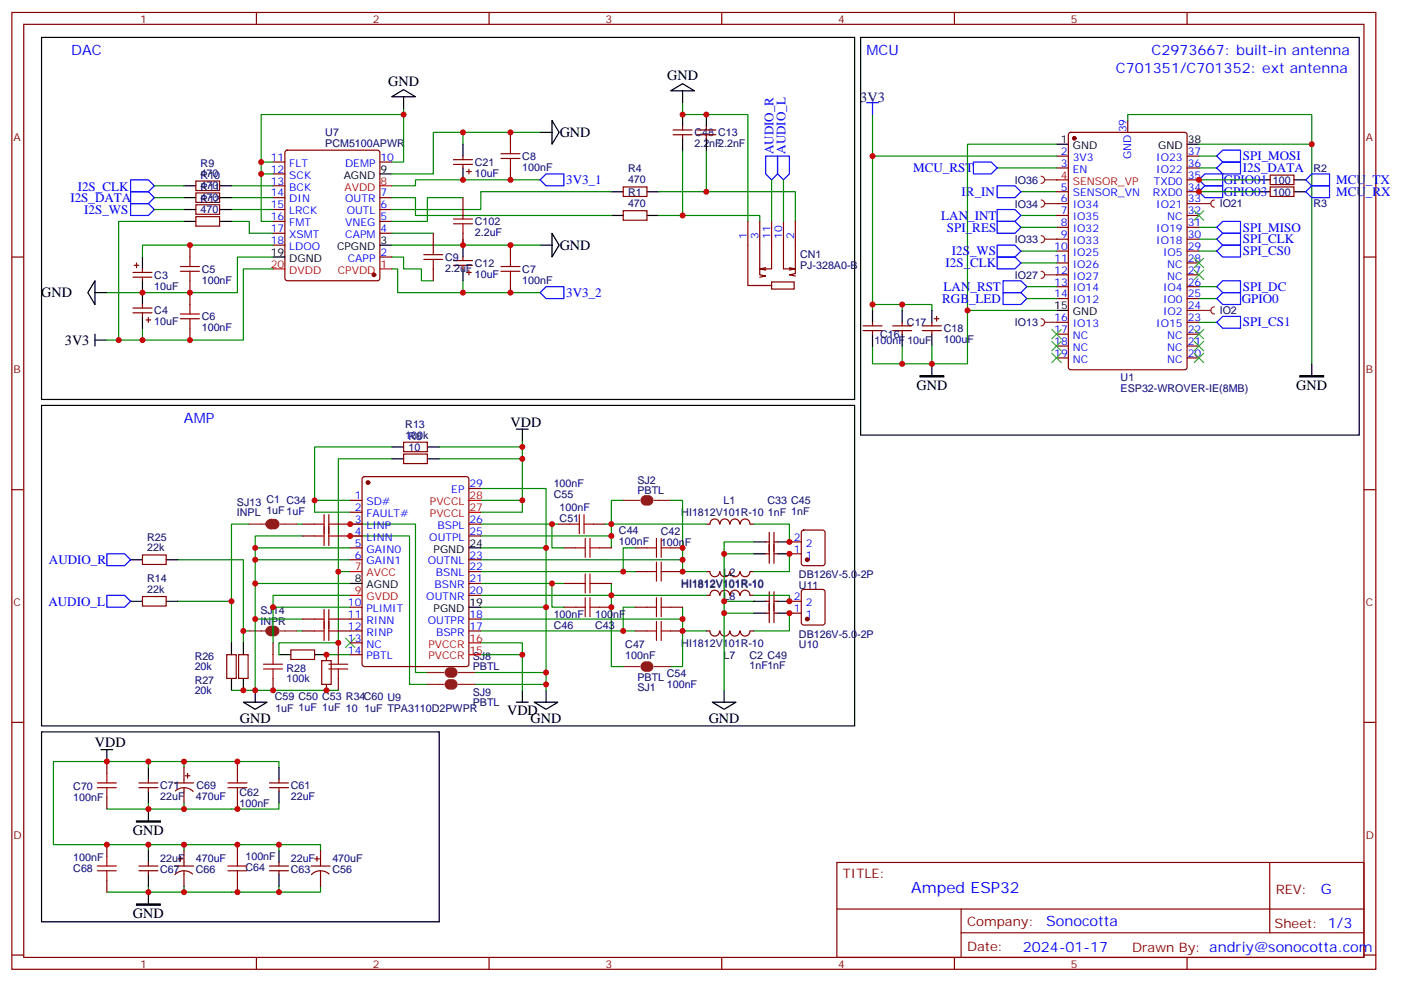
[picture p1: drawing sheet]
<svg xmlns="http://www.w3.org/2000/svg" width="416mm" height="292mm" viewBox="0 0 416 292" stroke-linecap="round" stroke-linejoin="round" font-family="sans-serif">
<g fill="none" stroke="#870000" stroke-width=".35">
<path d="M3.5 3.7h405.4v284.3h-405.4zM7.1 7.2h398.2v277.3h-398.2zM76.2 3.7v3.5M145.3 3.7v3.5M214.5 3.7v3.5M283.6 3.7v3.5M352.8 3.7v3.5M317.7 39.5l.5-.2h33.9l.6 .5 .1 69.4-.5 .6-34.1 .1-.6-.5-.1-69.4zM335.1 35.8v3.5M314 46.4h3.5M314 49.9h3.5M314 57h3.5"/>
<path d="M352.8 46.4h3.5M352.8 49.9h3.5M352.8 53.4h3.5M352.8 57h3.5M377.5 55.6h7v2.8h-7zM377.5 52h7v2.9h-7zM3.5 76.4h3.6M314 60.5h3.5M314 64h3.5M314 67.6h3.5M314 71.1h3.5M314 74.6h3.5"/>
<path d="M314 78.1h3.5M352.8 60.5h3.5M352.8 64h3.5M352.8 67.6h3.5M352.8 71.1h3.5M352.8 74.6h3.5M352.8 78.1h3.5M405.3 76.4h3.6M256.5 96.8h5.6M256.5 98.2h5.6M259.3 95.8v1M259.3 98.2v1.1"/>
<path d="M265.3 96.8h5.6M265.3 98.2h5.6M268.1 95.8v1M268.1 98.2v1.1M274.1 96.8h5.7M274.1 98.2h5.7M276.9 95.8v1M276.9 98.2v1.1M277.6 94.7h1.4M278.3 94v1.4M314 81.7h3.5M314 85.2h3.5"/>
<path d="M314 88.7h3.5M314 95.8h3.5M314 99.3h3.5M352.8 81.7h3.5M352.8 85.2h3.5M352.8 88.7h3.5M352.8 92.3h3.5M352.8 95.8h3.5M352.8 99.3h3.5M314 102.8h3.5M314 106.4h3.5M352.8 102.8h3.5"/>
<path d="M352.8 106.4h3.5M3.5 145.5h3.6M405.3 145.5h3.6M3.5 214.7h3.6M405.3 214.7h3.6M248.7 256.3h156.6v28.2h-156.6zM377.3 256.3v20.9M248.7 270.1h156.5M285.6 277.2h119.6M285.6 270.1v14.2M3.5 283.8h3.6M76.2 284.5v3.5"/>
<path d="M145.3 284.5v3.5M214.5 284.5v3.5M283.6 284.5v3.5M352.8 284.5v3.5M405.3 283.8h3.6"/>
</g>
<g fill="none" stroke="#008700" stroke-width=".35">
<path d="M259.3 34v12.4h54.7M335.1 35.8v-1.8h54.7v74.1M259.3 46.4v45.9M296.3 49.9h17.7M303.4 57h10.6M314 42.9h-26.5v49.4M356.3 57h17.6M356.3 49.9h5.3M356.3 42.9h33.5M356.3 53.4h17.6M356.3 46.4h5.3M303.4 78.1h10.6"/>
<path d="M303.4 64h10.6M303.4 74.6h10.6M356.3 67.6h5.3M356.3 74.6h5.3M356.3 71.1h5.3M259.3 90.5h8.8v1.8M268.1 90.5h8.8v1.8M305.2 88.7h8.8M305.2 85.2h8.8M314 92.3h-26.5v15.8h-10.6v-5.3M356.3 88.7h5.3M259.3 102.8v5.3h8.8"/>
<path d="M268.1 102.8v5.3h8.8"/>
</g>
<g fill="none" stroke="#00f" stroke-width=".35">
<path d="M257.5 30.5h3.6M259.3 30.5v3.5M289.3 48.2h5.3l1.7 1.7-1.7 1.8h-5.3zM296.3 55.2h5.3l1.8 1.8-1.8 1.7h-5.3zM356.3 53.4l1.8-1.7h5.3v3.5h-5.3zM358.1 55.2h5.3v3.5h-5.3l-1.8-1.7zM361.6 49.9l1.8-1.7h5.3v3.5h-5.3zM361.6 46.4l1.8-1.8h5.3v3.6h-5.3zM388.1 53.4l1.7-1.7h5.3v3.5h-5.3zM389.8 55.2h5.3v3.5h-5.3l-1.7-1.7zM296.3 62.3h5.3l1.8 1.7-1.8 1.8h-5.3zM296.3 72.8h5.3l1.8 1.8-1.8 1.8h-5.3z"/>
<path d="M296.3 76.4h5.3l1.8 1.7-1.8 1.8h-5.3zM361.6 67.6l1.8-1.8h5.3v3.5h-5.3zM361.6 71.1l1.8-1.8h5.3v3.5h-5.3zM361.6 74.6l1.8-1.8h5.3v3.6h-5.3zM298.1 83.4h5.3l1.8 1.8-1.8 1.8h-5.3zM298.1 87h5.3l1.8 1.7-1.8 1.8h-5.3zM361.6 88.7l1.8-1.7h5.3v3.5h-5.3z"/>
</g>
<g fill="none" stroke="#000" stroke-width=".35">
<path d="M255.8 11.1h148.1v118.2h-148.1zM314 42.9h3.5M352.8 42.9h3.5M373.9 57h3.6M373.9 53.4h3.6M384.5 57h3.6M384.5 53.4h3.6M259.3 92.3v3.5M259.3 99.3v3.5M268.1 92.3v3.5M268.1 99.3v3.5M276.9 92.3v3.5"/>
<path d="M276.9 99.3v3.5M314 92.3h3.5M276.9 108.1v3.6M389.8 108.1v3.6"/>
</g>
<path d="M314 53.4h3.5" fill="none" stroke="#f00" stroke-width=".35"/>
<circle cx="319.3" cy="41.1" r=".53" fill="#870000" stroke="#870000" stroke-width=".35"/>
<path d="M273.4 111.7h7.1v.3h-7.1zM386.3 111.7h7v.3h-7z" fill="#000" stroke="#000" stroke-width=".35"/>
<g fill="none" stroke="#3c3" stroke-width=".35">
<path d="M354.9 76.7l2.8 2.9M354.9 62.6l2.8 2.8M357.7 76.7l-2.8 2.9M357.7 62.6l-2.8 2.8M312.6 97.9l2.8 2.8M315.4 97.9l-2.8 2.8M354.9 80.3l2.8 2.8M354.9 97.9l2.8 2.8M357.7 80.3l-2.8 2.8M357.7 97.9l-2.8 2.8M312.6 101.4l2.8 2.8M312.6 105l2.8 2.8"/>
<path d="M315.4 105l-2.8 2.8M315.4 101.4l-2.8 2.8M354.9 105l2.8 2.8M354.9 101.4l2.8 2.8M357.7 105l-2.8 2.8M357.7 101.4l-2.8 2.8"/>
</g>
<path d="M356.3 92.3h3.5M360.9 91.2a1.06 1.06 0 0 0-1.1 1.1 1.06 1.06 0 0 0 1.1 1" fill="none" stroke="#8c2424" stroke-width=".35"/>
<circle cx="356.3" cy="92.3" r=".18" fill="#8c2424"/>
<path d="M309.4 52.4a1.06 1.06 0 0 1 1 1 1.06 1.06 0 0 1-1 1.1M310.4 53.4h3.6" fill="none" stroke="#8c2424" stroke-width=".35"/>
<circle cx="314" cy="53.4" r=".18" fill="#8c2424"/>
<g fill="none" stroke="#008700" stroke-width=".35">
<path d="M119.9 34h-42.3v14.2h3.5M119.9 32.3v15.9h-3.5M137.6 39.3v3.6M160.5 39.3h-31.7v12.4h-12.4M202.8 30.5v3.5h19.4v31.8M68.8 55.2h12.3M68.8 58.7h12.3M77.6 48.2v17.6h3.5M77.6 51.7h3.5M116.4 58.7h7.1v5.3h58.2M137.6 58.7h-10.6v7.1h-10.6M160.5 53.4h-37v1.8h-7.1"/>
<path d="M181.7 57h-38.8v5.3h-26.5M202.8 44.6v19.4h-7M209.9 57h26.5v8.8M209.9 44.6v12.4h-14.1M54.7 65.8h-19.4v35.3M68.8 65.8h5.3v3.5h7M68.8 62.3h12.3M81.1 79.9h-8.8v21.2h-40.6M81.1 76.4h-10.5v10.6h-38.9M81.1 72.8h-38.8v3.6M116.4 76.4h3.5v3.5h5.3v3.5h3.6M116.4 79.9h1.8v7.1h42.3"/>
<path d="M116.4 72.8h44.1M116.4 69.3h12.4M202.8 64h23v1.8M42.3 97.5v3.6M137.6 83.4v3.6"/>
</g>
<g fill="none" stroke="#870000" stroke-width=".35">
<path d="M151.7 39.3v3.6M81.1 58.7h3.6M81.1 48.2h3.6M81.1 51.7h3.6M81.1 55.2h3.6M84.9 44.8l.5-.2h26.8l.5 .2 .2 .5v37.4l-.2 .5-.5 .2h-26.8l-.5-.2-.2-.5v-37.4zM112.9 58.7h3.5M112.9 48.2h3.5M134.8 48.9h5.6M134.8 47.4h5.6M137.6 46.4v1M137.6 48.9v1"/>
<path d="M138.6 51h1.5M139.3 50.3v1.4M151.7 49.9v3.5M185.2 55.6h7.1v2.8h-7.1zM39.9 78.8h1.4M40.6 78.1v1.5M42.3 79.9v1.1M56.4 72.8v3.6M81.1 69.3h3.6M81.1 65.8h3.6M81.1 62.3h3.6M81.1 72.8h3.6"/>
<path d="M112.9 76.4h3.5M112.9 69.3h3.5M112.9 65.8h3.5M112.9 62.3h3.5M134.8 78.8h5.6M134.8 77.4h5.6M137.6 76.4v1M137.6 78.8v1.1M151.7 72.8v3.6M185.2 62.6h7.1v2.8h-7.1zM39.5 93h5.7M39.5 91.5h5.7"/>
<path d="M39.5 81h5.7M39.5 82.4h5.7M42.3 82.4v1M42.3 90.5v1M42.3 93v1M43.4 95.1h1.4M44.1 94.4v1.4M56.4 83.4v7.1M56.4 97.5v3.6M138.6 81h1.5M139.3 80.3v1.4M151.7 83.4v3.6"/>
</g>
<circle cx="111.1" cy="81.7" r=".53" fill="#870000" stroke="#870000" stroke-width=".35"/>
<path d="M112.9 55.2h3.5M81.1 79.9h3.6M112.9 79.9h3.5" fill="none" stroke="#f00" stroke-width=".35"/>
<g fill="none" stroke="#000" stroke-width=".35">
<path d="M12.3 11.1h241.7v107.6h-241.7zM116.4 28.8l3.5-2.2 3.6 2.2zM119.9 28.8v3.5M160.5 39.3h3.5M164 35.8l2.2 3.5-2.2 3.6zM199.3 27l3.5-2.1 3.6 2.1zM202.8 27v3.5M112.9 51.7h3.5M137.6 42.9v3.5M137.6 49.9v3.5M181.7 57h3.5M192.3 57h3.5"/>
<path d="M42.3 76.4v3.5M81.1 76.4h3.6M112.9 72.8h3.5M137.6 72.8v3.6M137.6 79.9v3.5M160.5 72.8h3.5M164 69.3l2.2 3.5-2.2 3.6zM181.7 64h3.5M192.3 64h3.5M28.2 83.4v7.1l-2.1-3.5zM28.2 99.3v3.5M28.2 87h3.5"/>
<path d="M42.3 83.4v7.1M42.3 94v3.5M28.2 101.1h3.5"/>
</g>
<g fill="none" stroke="#a10000" stroke-width=".35">
<path d="M148.9 47.1h5.6M148.9 45.7h5.6M151.7 42.9v2.8M151.7 47.1v2.8M53.6 79.2h5.7M56.4 76.4v2.8M148.9 79.2h5.6M151.7 76.4v2.8M53.6 80.6h5.7M53.6 94.7h5.7M53.6 93.3h5.7M56.4 80.6v2.8"/>
<path d="M56.4 90.5v2.8M56.4 94.7v2.8M148.9 80.6h5.6M151.7 80.6v2.8"/>
</g>
<path d="M38.8 53.4h5.3l1.8 1.8-1.8 1.8h-5.3zM38.8 57h5.3l1.8 1.7-1.8 1.8h-5.3zM160.5 53.4l1.8-1.7h5.3v3.5h-5.3zM38.8 60.5h5.3l1.8 1.8-1.8 1.7h-5.3zM160.5 87l1.8-1.8h5.3v3.5h-5.3z" fill="none" stroke="#00f" stroke-width=".35"/>
<path d="M309.4 70a1.06 1.06 0 0 1 1 1.1 1.06 1.06 0 0 1-1 1M310.4 71.1h3.6" fill="none" stroke="#8c2424" stroke-width=".35"/>
<circle cx="314" cy="71.1" r=".18" fill="#8c2424"/>
<path d="M309.4 59.4a1.06 1.06 0 0 1 1 1.1 1.06 1.06 0 0 1-1 1.1M310.4 60.5h3.6" fill="none" stroke="#8c2424" stroke-width=".35"/>
<circle cx="314" cy="60.5" r=".18" fill="#8c2424"/>
<path d="M356.3 95.8h5.3M356.3 85.2h5.3" fill="none" stroke="#008700" stroke-width=".35"/>
<path d="M361.6 85.2l1.8-1.8h5.3v3.6h-5.3z" fill="none" stroke="#00f" stroke-width=".35"/>
<path d="M360.9 59.4a1.06 1.06 0 0 0-1.1 1.1 1.06 1.06 0 0 0 1.1 1.1M356.3 60.5h3.5" fill="none" stroke="#8c2424" stroke-width=".35"/>
<circle cx="356.3" cy="60.5" r=".18" fill="#8c2424"/>
<path d="M309.4 80.6a1.06 1.06 0 0 1 1 1.1 1.06 1.06 0 0 1-1 1M310.4 81.7h3.6" fill="none" stroke="#8c2424" stroke-width=".35"/>
<circle cx="314" cy="81.7" r=".18" fill="#8c2424"/>
<path d="M296.3 65.8h5.3l1.8 1.8-1.8 1.7h-5.3zM361.6 95.8l1.8-1.8h5.3v3.5h-5.3zM31.7 164.6h5.3l1.8 1.7-1.8 1.8h-5.3zM31.7 176.9h5.3l1.8 1.8-1.8 1.7h-5.3z" fill="none" stroke="#00f" stroke-width=".35"/>
<g fill="none" stroke="#008700" stroke-width=".35">
<path d="M45.9 55.2h8.8M45.9 58.7h8.8M45.9 62.3h8.8M303.4 67.6h10.6M116.4 132.8h-22.9v15.9M116.4 136.3h-15.9v33.6h3.6M130.5 132.8h24.7M155.2 136.3v15.9h-12.3M155.2 131.1v5.2h-24.7M74.1 155.8h-5.3v35.2M88.2 155.8h1.8M90 159.3h-14.2v45.8h24.7"/>
<path d="M104.1 155.8h19.4v44h3.5M104.1 159.3h17.6v44.1h5.3M104.1 148.7h-10.6v3.5h10.6M142.9 145.2h19.4v17.6M142.9 148.7h12.3M142.9 155.8h22.9M164 155.8v7h3.6M181.7 159.3v3.5M185.2 148.7h-3.5v7.1h-1.8M199.3 148.7h3.5v17.6M209.9 155.8h-28.2v3.5h-38.8M224 155.8h10.6v5.2"/>
<path d="M52.9 166.3h19.4v21.2M52.9 178.7h15.9M75.8 173.4h28.3M75.8 162.8h28.3M75.8 166.3h28.3M100.5 169.9v21.1h-17.6v3.6M104.1 176.9h-23v14.1M142.9 166.3h59.9v3.6h7.1M142.9 169.9h45.8M142.9 162.8h19.4v17.6M142.9 173.4h24.7M164 173.4v7h3.6"/>
<path d="M181.7 173.4v3.5h-38.8M188.7 162.8h-3.5v7.1M209.9 176.9h-28.2v21.2h3.5M215.2 164.6v14.1M224 178.7h-8.8v3.5h8.8M224 161h-8.8v3.6h8.8M224 176.9h10.6v1.8M234.6 164.6v5.3h-10.6M74.1 187.5h-1.8v3.5M75.8 184h14.2M81.1 180.4h23M88.2 187.5h1.8"/>
<path d="M97 194.6h7.1M141.1 199.8h21.2M142.9 187.5h45.8M142.9 180.4h19.4v24.7M142.9 194.6h12.3M142.9 191h12.3v14.1M142.9 184h59.9M188.7 180.4h-3.5v7.1M202.8 187.5v10.6h-3.5M202.8 184v3.5h7.1M202.8 180.4v3.6M215.2 182.2v22.9"/>
<path d="M234.6 182.2v5.3h-10.6M68.8 205.1h7M141.1 203.4h21.2M44.1 226.3v1.8M44.1 238.7v1.7M54.7 226.3h28.2v1.8M54.7 228.1v-1.8h-38.8v24.7h28.2v1.8M54.7 238.7v1.7h-23M82.9 238.7v1.7h-28.2M44.1 251h10.6v1.8M54.7 251h28.2v1.8M82.9 251h12.3v1.8"/>
<path d="M44.1 263.3v1.8h-12.4M54.7 263.3v1.8h-10.6M82.9 263.3v1.8h-28.2M95.2 263.3v1.8h-12.3"/>
</g>
<g fill="none" stroke="#000" stroke-width=".35">
<path d="M54.7 55.2h3.5M54.7 58.7h3.5M65.3 55.2h3.5M65.3 58.7h3.5M54.7 62.3h3.5M54.7 65.8h3.5M65.3 62.3h3.5M65.3 65.8h3.5M12.3 120.5h241.7v95.2h-241.7zM116.4 132.8h3.5M127 132.8h3.5M153.5 127.5h3.5"/>
<path d="M155.2 127.5v3.6M38.8 178.7h3.5M38.8 166.3h3.5M49.4 178.7h3.5M49.4 166.3h3.5M104.1 173.4h3.5M139.3 162.8h3.6M224 178.7h3.5M224 164.6h3.5M224 161h3.5M231.1 178.7h3.5M231.1 164.6h3.5"/>
<path d="M231.1 161h3.5M68.8 191v3.6M72.3 191v3.6M82.9 194.6h3.5M93.5 194.6h3.5M139.3 180.4h3.6M224 182.2h3.5M231.1 182.2h3.5M12.3 217.5h118.2v56.4h-118.2zM68.8 201.6v3.5M72.3 208.7h7.1l-3.6 2.1zM72.3 201.6v3.5"/>
<path d="M75.8 205.1v3.6M153.5 208.7h3.5M155.2 205.1v3.6M158.7 208.7h7.1l-3.5 2.1zM162.3 205.1v3.6M211.7 208.7h7l-3.5 2.1zM215.2 205.1v3.6M30 222.8h3.5M31.7 222.8v3.5M44.1 228.1v3.5M44.1 235.1v3.6M82.9 228.1v3.5"/>
<path d="M82.9 235.1v3.6M44.1 240.4v3.5M44.1 252.8v3.5M44.1 259.8v3.5M82.9 252.8v3.5M82.9 259.8v3.5M44.1 265.1v3.5"/>
</g>
<g fill="none" stroke="#870000" stroke-width=".35">
<path d="M58.2 53.8h7.1v2.8h-7.1zM58.2 57.3h7.1v2.8h-7.1zM58.2 60.9h7.1v2.8h-7.1zM58.2 64.4h7.1v2.8h-7.1zM119.9 131.4h7.1v2.8h-7.1zM90 155.8h3.5M90 159.3h3.5M100.5 155.8h7.1M100.5 159.3h7.1M104.1 148.7h3.5M104.1 152.2h3.5M107.8 141.8l.5-.2h30.3l.7 .5v55.3l-.4 .6-30.6 .1-.6-.5-.1-55.3z"/>
<path d="M139.3 155.8h3.6M139.3 159.3h3.6M139.3 145.2h3.6M165.8 155.8h3.5M176.4 155.8h3.5M213.8 155.7a1.41 1.41 0 0 0-1.4-1.5 1.41 1.41 0 0 0-1.4 1.5l-1.1 .1M214 155.7a1.41 1.41 0 0 1 1.4-1.5 1.41 1.41 0 0 1 1.4 1.5M217 155.7a1.41 1.41 0 0 1 1.4-1.5 1.41 1.41 0 0 1 1.4 1.5M220 155.7a1.41 1.41 0 0 1 1.4-1.5 1.41 1.41 0 0 1 1.4 1.5M223 155.8h1M228.6 158.2v9.2M230 158.2v9.2"/>
<path d="M238.4 157.7l.4-.2h5.7l.6 .4 .1 9.5-.5 .6-5.9 .1-.6-.5-.1-9.4zM42.3 177.3h7.1v2.8h-7.1zM42.3 164.9h7.1v2.8h-7.1zM104.1 162.8h3.5M104.1 166.3h3.5M139.3 169.9h3.6M139.3 176.9h3.6M139.3 173.4h3.6M139.3 166.3h3.6M167.6 173.4h3.5M167.6 162.8h3.5M178.2 173.4h3.5"/>
<path d="M178.2 162.8h3.5M188.7 169.9h3.6M188.7 162.8h3.6M199.3 169.9h3.5M199.3 162.8h3.5M209.9 169.9h1.1M213.8 169.9a1.41 1.41 0 0 1-1.4 1.5 1.41 1.41 0 0 1-1.4-1.5M213.8 176.9a1.41 1.41 0 0 0-1.4-1.5 1.41 1.41 0 0 0-1.4 1.5h-1.1M214 176.9a1.41 1.41 0 0 1 1.4-1.5 1.41 1.41 0 0 1 1.4 1.5M216.8 169.9a1.41 1.41 0 0 1-1.4 1.5 1.41 1.41 0 0 1-1.4-1.5M217 176.9a1.41 1.41 0 0 1 1.4-1.5 1.41 1.41 0 0 1 1.4 1.5M219.8 169.9a1.41 1.41 0 0 1-1.4 1.5 1.41 1.41 0 0 1-1.4-1.5"/>
<path d="M220 176.9a1.41 1.41 0 0 1 1.4-1.5 1.41 1.41 0 0 1 1.4 1.5M222.8 169.9a1.41 1.41 0 0 1-1.4 1.5 1.41 1.41 0 0 1-1.4-1.5M223 169.9h1M223 176.9h1M227.5 178.7h1.1M227.5 164.6h1.1M227.5 161h1.1M228.6 175.9v9.1M230 175.9v9.1M230 178.7h1.1M230 164.6h1.1M230 161h1.1"/>
<path d="M234.6 178.7h3.5M234.6 164.6h3.5M234.6 161h3.5M238.4 175.4l.4-.2h5.7l.6 .4 .1 9.4-.5 .7h-5.9l-.6-.4-.1-9.4zM67.4 194.6h2.8v7h-2.8zM70.9 194.6h2.8v7h-2.8zM81.1 191v3.6M86.4 193.1h7.1v2.9h-7.1zM90 187.5h3.5M90 184h3.5M95.6 196.3h2.8v7.1h-2.8zM97 194.6v1.7"/>
<path d="M100.5 187.5h7.1M100.5 191v3.6M100.5 184h7.1M104.1 180.4h3.5M104.1 191h3.5M104.1 194.6h3.5M139.3 187.5h3.6M139.3 184h3.6M167.6 180.4h3.5M178.2 180.4h3.5M188.7 187.5h3.6M188.7 180.4h3.6"/>
<path d="M199.3 187.5h3.5M199.3 180.4h3.5M209.9 187.5h1.1a1.41 1.41 0 0 0 1.4 1.5 1.41 1.41 0 0 0 1.4-1.5M216.8 187.5a1.41 1.41 0 0 1-1.4 1.5 1.41 1.41 0 0 1-1.4-1.5M219.8 187.5a1.41 1.41 0 0 1-1.4 1.5 1.41 1.41 0 0 1-1.4-1.5M222.8 187.5a1.41 1.41 0 0 1-1.4 1.5 1.41 1.41 0 0 1-1.4-1.5M223 187.5h1M227.5 182.2h1.1M230 182.2h1.1M234.6 182.2h3.5M81.1 201.6v3.5M97 203.4v1.7"/>
<path d="M100.5 201.6v3.5M31.7 226.3v3.5M31.7 236.9v3.5M41.3 234.1h5.6M41.3 232.7h5.6M44.1 231.6v1.1M44.1 234.1v1M51.9 232.7h5.6M52.1 235a3.8 3.8 0 0 1 5.3 .2M54.7 228.1v4.6M54.7 234.1v4.6M55 230.5h1.4"/>
<path d="M55.7 229.8v1.4M70.6 226.3v3.5M70.6 236.9v3.5M80.1 234.1h5.6M80.1 232.7h5.6M82.9 231.6v1.1M82.9 234.1v1M31.7 251v3.5M41.3 257.4h5.6M41.3 258.8h5.6M44.1 256.3v1.1M44.1 258.8v1"/>
<path d="M51.9 257.4h5.6M52.9 255.2h1.4M53.6 254.5v1.4M54.7 252.8v4.6M54.7 258.8v4.5M57.2 259.7a3.8 3.8 0 0 0-5.2 .2M70.6 251v3.5M80.1 257.4h5.6M80.1 258.8h5.6M82.9 256.3v1.1M82.9 258.8v1M92.4 257.4h5.7"/>
<path d="M93.5 255.2h1.4M94.2 254.5v1.4M95.2 252.8v4.6M95.2 258.8v4.5M97.8 259.7a3.8 3.8 0 0 0-5.3 .2M31.7 261.6v3.5M70.6 261.6v3.5"/>
</g>
<path d="M80.8 155a.76 .76 0 0 0-1.1 .8 .76 .76 0 0 0 1.1 .7M81.5 155a.71 .71 0 0 1 .7 .8 .71 .71 0 0 1-.7 .7M191.9 148a.71 .71 0 0 0-.7 .7 .71 .71 0 0 0 .7 .7M192.6 148a.71 .71 0 0 1 .7 .7 .71 .71 0 0 1-.7 .7M80.8 186.8a.76 .76 0 0 0-1.1 .7 .76 .76 0 0 0 1.1 .7M81.5 186.8a.71 .71 0 0 1 .7 .7 .71 .71 0 0 1-.7 .7M133.7 199.1a.71 .71 0 0 0-.7 .7 .71 .71 0 0 0 .7 .8M134.4 199.1a.71 .71 0 0 1 .7 .7 .71 .71 0 0 1-.7 .8M191.9 197.4a.71 .71 0 0 0-.7 .7 .71 .71 0 0 0 .7 .7M192.6 197.4a.71 .71 0 0 1 .7 .7 .71 .71 0 0 1-.7 .7M133.7 202.7a.71 .71 0 0 0-.7 .7 .71 .71 0 0 0 .7 .7M134.4 202.7a.71 .71 0 0 1 .7 .7 .71 .71 0 0 1-.7 .7" fill="none" stroke="#8c2424" stroke-width="1.8"/>
<g fill="none" stroke="#8c2424" stroke-width=".35">
<path d="M309.4 94.7a1.06 1.06 0 0 1 1 1.1 1.06 1.06 0 0 1-1 1M310.4 95.8h3.6M74.1 155.8h4.9M79.7 155.8h2.5M83.3 155.8h4.9M185.2 148.7h4.9M194.4 148.7h4.9M74.1 187.5h4.9M79.7 187.5h2.5M83.3 187.5h4.9M127 199.8h4.9M136.2 199.8h4.9"/>
<path d="M185.2 198.1h4.9M194.4 198.1h4.9M127 203.4h4.9M136.2 203.4h4.9"/>
</g>
<g fill="none" stroke="#a10000" stroke-width=".35">
<path d="M93.5 155.8h2.8M93.5 159.3h2.8M96.3 152.9v9.2M97.7 155.8h2.8M97.7 152.9v9.2M97.7 159.3h2.8M169.3 155.8h2.9M172.2 152.9v5.7M173.6 155.8h2.8M173.6 152.9v5.7M173.9 160v5.6M175.3 160v5.6"/>
<path d="M195.1 160v5.6M196.5 160v5.6M171.1 173.4h2.8M171.1 162.8h2.8M173.9 170.6v5.6M173.9 177.6v5.7M175.3 173.4h2.9M175.3 170.6v5.6M175.3 177.6v5.7M175.3 162.8h2.9M192.3 169.9h2.8M192.3 162.8h2.8"/>
<path d="M195.1 167v5.7M195.1 177.6v5.7M196.5 167v5.7M196.5 177.6v5.7M196.5 169.9h2.8M196.5 162.8h2.8M78.3 197.4h5.7M78.3 198.8h5.7M81.1 194.6v2.8M81.1 198.8v2.8M93.5 187.5h2.8M93.5 184h2.8"/>
<path d="M96.3 181.2v9.1M97.7 197.4h5.7M97.7 198.8h5.7M97.7 187.5h2.8M97.7 181.2v9.1M97.7 184h2.8M100.5 194.6v2.8M100.5 198.8v2.8M171.1 180.4h2.8M175.3 180.4h2.9M192.3 187.5h2.8M192.3 180.4h2.8"/>
<path d="M195.1 184.7v5.6M196.5 187.5h2.8M196.5 184.7v5.6M196.5 180.4h2.8M28.9 234.1h5.7M28.9 232.7h5.7M31.7 229.8v2.9M31.7 234.1v2.8M67.7 234.1h5.7M67.7 232.7h5.7M70.6 229.8v2.9M70.6 234.1v2.8"/>
<path d="M28.9 257.4h5.7M28.9 258.8h5.7M31.7 254.5v2.9M31.7 258.8v2.8M67.7 257.4h5.7M67.7 258.8h5.7M70.6 254.5v2.9M70.6 258.8v2.8"/>
</g>
<path d="M102.7 189.6l2.8 2.8M105.5 189.6l-2.8 2.8" fill="none" stroke="#3c3" stroke-width=".35"/>
<g fill="#870000" stroke="#870000" stroke-width=".35">
<circle cx="109.4" cy="143.4" r=".53"/>
<circle cx="239.9" cy="184" r=".53"/>
<circle cx="239.9" cy="166.3" r=".53"/>
</g>
<path d="M139.3 152.2h3.6M139.3 148.7h3.6M104.1 169.9h3.5M104.1 176.9h3.5M139.3 194.6h3.6M139.3 191h3.6" fill="none" stroke="#f00" stroke-width=".35"/>
<path d="M40.6 243.9h7v.4h-7zM40.6 268.6h7v.4h-7z" fill="#000" stroke="#000" stroke-width=".35"/>
<circle cx="314" cy="95.8" r=".18" fill="#8c2424"/>
<path d="M202.8 34v3.6M209.9 34v3.6M202.8 41.1v3.5M209.9 41.1v3.5M116.4 136.3h3.5M127 136.3h3.5" fill="none" stroke="#000" stroke-width=".35"/>
<g fill="none" stroke="#870000" stroke-width=".35">
<path d="M200 38.6h5.7M202.8 37.6v1M207.1 38.6h5.6M209.9 37.6v1M137.6 58.7v3.6M200 40h5.7M202.8 40v1.1M207.1 40h5.6M209.9 40v1.1M128.8 69.3v3.5M128.8 79.9v3.5M137.6 69.3v3.5"/>
<path d="M222.2 65.8v19h7.1M225.8 65.8v15.9l1.7 .3-1.7 .4M227.5 79.6l-1.7 .3M229.3 65.8v14.1h-3.5l1.7 .4M232.8 65.8v14.1h3.6l-1.8-.3M236.4 65.8v15.5l-1.8 .4 1.8 .3M236.4 79.9l-1.8 .4M229.3 83.8h6.7v2.1h-6.7zM119.9 134.9h7.1v2.9h-7.1z"/>
</g>
<path d="M229.3 53.4v12.4M232.8 53.4v12.4M137.6 71.1v1.7" fill="none" stroke="#008700" stroke-width=".35"/>
<path d="M227.5 46.4h3.6v5.3l-1.8 1.7-1.8-1.7zM231.1 46.4h3.5v5.3l-1.8 1.7-1.7-1.7z" fill="none" stroke="#00f" stroke-width=".35"/>
<path d="M125.9 75.7h5.7M125.9 77.1h5.7M128.8 72.8v2.9M128.8 77.1v2.8M134.8 65.1h5.6M134.8 66.5h5.6M137.6 62.3v2.8M137.6 66.5v2.8" fill="none" stroke="#a10000" stroke-width=".35"/>
<g fill="#c00">
<circle cx="356.3" cy="57" r=".88"/>
<circle cx="356.3" cy="53.4" r=".88"/>
<circle cx="259.3" cy="46.4" r=".88"/>
<circle cx="259.3" cy="90.5" r=".88"/>
<circle cx="276.9" cy="108.1" r=".88"/>
<circle cx="268.1" cy="108.1" r=".88"/>
<circle cx="268.1" cy="90.5" r=".88"/>
<circle cx="389.8" cy="42.9" r=".88"/>
<circle cx="287.5" cy="92.3" r=".88"/>
<circle cx="35.3" cy="101.1" r=".88"/>
<circle cx="151.7" cy="39.3" r=".88"/>
<circle cx="151.7" cy="53.4" r=".88"/>
<circle cx="151.7" cy="72.8" r=".88"/>
<circle cx="151.7" cy="87" r=".88"/>
<circle cx="137.6" cy="39.3" r=".88"/>
<circle cx="137.6" cy="87" r=".88"/>
<circle cx="137.6" cy="53.4" r=".88"/>
<circle cx="42.3" cy="101.1" r=".88"/>
<circle cx="56.4" cy="101.1" r=".88"/>
<circle cx="56.4" cy="72.8" r=".88"/>
<circle cx="56.4" cy="87" r=".88"/>
<circle cx="77.6" cy="48.2" r=".88"/>
<circle cx="77.6" cy="51.7" r=".88"/>
<circle cx="119.9" cy="34" r=".88"/>
<circle cx="137.6" cy="72.8" r=".88"/>
<circle cx="42.3" cy="87" r=".88"/>
<circle cx="202.8" cy="64" r=".88"/>
<circle cx="209.9" cy="57" r=".88"/>
<circle cx="155.2" cy="132.8" r=".88"/>
<circle cx="155.2" cy="148.7" r=".88"/>
<circle cx="155.2" cy="136.3" r=".88"/>
<circle cx="93.5" cy="148.7" r=".88"/>
<circle cx="72.3" cy="187.5" r=".88"/>
<circle cx="72.3" cy="205.1" r=".88"/>
<circle cx="75.8" cy="162.8" r=".88"/>
<circle cx="75.8" cy="166.3" r=".88"/>
<circle cx="104.1" cy="155.8" r=".88"/>
<circle cx="104.1" cy="159.3" r=".88"/>
<circle cx="162.3" cy="203.4" r=".88"/>
<circle cx="162.3" cy="199.8" r=".88"/>
<circle cx="162.3" cy="162.8" r=".88"/>
<circle cx="97" cy="205.1" r=".88"/>
<circle cx="97" cy="194.6" r=".88"/>
<circle cx="181.7" cy="180.4" r=".88"/>
<circle cx="202.8" cy="162.8" r=".88"/>
<circle cx="100.5" cy="191" r=".88"/>
<circle cx="181.7" cy="155.8" r=".88"/>
<circle cx="181.7" cy="159.3" r=".88"/>
<circle cx="81.1" cy="180.4" r=".88"/>
<circle cx="81.1" cy="205.1" r=".88"/>
<circle cx="75.8" cy="205.1" r=".88"/>
<circle cx="100.5" cy="169.9" r=".88"/>
<circle cx="75.8" cy="173.4" r=".88"/>
<circle cx="75.8" cy="184" r=".88"/>
<circle cx="215.2" cy="182.2" r=".88"/>
<circle cx="215.2" cy="178.7" r=".88"/>
<circle cx="215.2" cy="164.6" r=".88"/>
<circle cx="202.8" cy="187.5" r=".88"/>
<circle cx="202.8" cy="169.9" r=".88"/>
<circle cx="185.2" cy="187.5" r=".88"/>
<circle cx="202.8" cy="184" r=".88"/>
<circle cx="181.7" cy="176.9" r=".88"/>
<circle cx="164" cy="173.4" r=".88"/>
<circle cx="202.8" cy="166.3" r=".88"/>
<circle cx="185.2" cy="169.9" r=".88"/>
<circle cx="164" cy="155.8" r=".88"/>
<circle cx="155.2" cy="194.6" r=".88"/>
<circle cx="162.3" cy="180.4" r=".88"/>
<circle cx="68.8" cy="178.7" r=".88"/>
<circle cx="234.6" cy="164.6" r=".88"/>
<circle cx="234.6" cy="161" r=".88"/>
<circle cx="234.6" cy="182.2" r=".88"/>
<circle cx="234.6" cy="178.7" r=".88"/>
<circle cx="54.7" cy="265.1" r=".88"/>
<circle cx="44.1" cy="265.1" r=".88"/>
<circle cx="54.7" cy="251" r=".88"/>
<circle cx="44.1" cy="251" r=".88"/>
<circle cx="31.8" cy="251" r=".88"/>
<circle cx="54.7" cy="240.4" r=".88"/>
<circle cx="54.7" cy="226.3" r=".88"/>
<circle cx="31.8" cy="226.3" r=".88"/>
<circle cx="44.1" cy="226.3" r=".88"/>
<circle cx="44.1" cy="240.4" r=".88"/>
<circle cx="202.8" cy="34" r=".88"/>
<circle cx="209.9" cy="34" r=".88"/>
<circle cx="70.6" cy="251" r=".88"/>
<circle cx="70.6" cy="265.1" r=".88"/>
<circle cx="70.6" cy="240.4" r=".88"/>
<circle cx="70.6" cy="226.3" r=".88"/>
<circle cx="82.9" cy="251" r=".88"/>
<circle cx="82.9" cy="265.1" r=".88"/>
</g>
<text font-size="4.6" fill="#00f" x="270.8" y="265.3">Amped ESP32</text>
<g font-size="4.2" fill="#00f">
<text x="21.2" y="16.4">DAC</text>
<text x="257.5" y="16.4">MCU</text>
<text x="342.2" y="16.4">C2973667: built-in antenna</text>
<text x="331.6" y="21.7">C701351/C701352: ext antenna</text>
<text x="54.7" y="125.8">AMP</text>
<text x="392.5" y="265.6">G</text>
<text x="310.9" y="275.1">Sonocotta</text>
<text x="304" y="282.9">2024-01-17</text>
</g>
<g font-size="4.2">
<text x="198.3" y="23.8">GND</text>
<text x="115.4" y="25.5">GND</text>
<text x="166.3" y="40.7">GND</text>
<text x="166.3" y="74.3">GND</text>
<text x="12.2" y="88.3">GND</text>
<text x="19.3" y="102.5">3V3</text>
<text x="272.3" y="116">GND</text>
<text x="385.2" y="116">GND</text>
<text x="151.7" y="126.8">VDD</text>
<text x="71.3" y="214.8">GND</text>
<text x="150.7" y="212.6">VDD</text>
<text x="157.7" y="214.8">GND</text>
<text x="210.6" y="214.8">GND</text>
<text x="28.2" y="222.1">VDD</text>
<text x="39.5" y="248.2">GND</text>
<text x="39.5" y="272.9">GND</text>
</g>
<text font-size="4.2" fill="#000080" x="255.7" y="30.2">3V3</text>
<g font-size="3.9" fill="#00f">
<text x="229.9" y="45.8" transform="rotate(-90 229.9 45.8)">AUDIO_R</text>
<text x="233.4" y="45.7" transform="rotate(-90 233.4 45.7)">AUDIO_L</text>
<text x="369.4" y="47.6">SPI_MOSI</text>
<text x="271.4" y="51.2">MCU_RST</text>
<text x="369.4" y="51.1">I2S_DATA</text>
<text x="23.1" y="56.6">I2S_CLK</text>
<text x="168.3" y="54.7">3V3_1</text>
<text x="285.8" y="58.2">IR_IN</text>
<text x="363.7" y="58.3">GPIO03</text>
<text x="363.7" y="54.7">GPIO01</text>
<text x="397.1" y="54.6">MCU_TX</text>
<text x="397.1" y="58.1">MCU_RX</text>
<text x="20.9" y="60.2">I2S_DATA</text>
<text x="25" y="63.7">I2S_WS</text>
<text x="279.7" y="65.3">LAN_INT</text>
<text x="281.4" y="68.8">SPI_RES</text>
<text x="369.4" y="68.8">SPI_MISO</text>
<text x="282.9" y="75.9">I2S_WS</text>
<text x="369.4" y="72.3">SPI_CLK</text>
<text x="369.4" y="75.9">SPI_CS0</text>
<text x="281" y="79.4">I2S_CLK</text>
<text x="168.3" y="88.1">3V3_2</text>
<text x="280" y="90">RGB_LED</text>
<text x="280.4" y="86.4">LAN_RST</text>
<text x="369.4" y="86.4">SPI_DC</text>
<text x="369" y="90">GPIO0</text>
<text x="369.4" y="97">SPI_CS1</text>
<text x="14.5" y="167.6">AUDIO_R</text>
<text x="14.4" y="180">AUDIO_L</text>
</g>
<g font-size="3.9" fill="#800">
<text x="250.5" y="260.9">TITLE:</text>
<text x="379.1" y="265.6">REV:</text>
<text x="287.4" y="275.1">Company:</text>
<text x="378.7" y="275.7">Sheet: 1/3</text>
<text x="287.4" y="282.8">Date:</text>
<text x="336.4" y="282.8">Drawn By: andriy@sonocotta.com</text>
</g>
<g font-size="3.2" fill="#800">
<text x="41.6" y="6.7">1</text>
<text x="110.8" y="6.7">2</text>
<text x="179.9" y="6.7">3</text>
<text x="249.1" y="6.7">4</text>
<text x="318.2" y="6.7">5</text>
<text x="4.1" y="41.8">A</text>
<text x="405.9" y="41.8">A</text>
<text x="4.1" y="110.9">B</text>
<text x="405.9" y="110.9">B</text>
<text x="4.1" y="180.1">C</text>
<text x="405.9" y="180.1">C</text>
<text x="4.1" y="249.2">D</text>
<text x="405.9" y="249.2">D</text>
<text x="41.6" y="287.5">1</text>
<text x="110.8" y="287.5">2</text>
<text x="179.9" y="287.5">3</text>
<text x="249.1" y="287.5">4</text>
<text x="318.2" y="287.5">5</text>
</g>
<g font-size="3.2" fill="#000080">
<text x="96.7" y="40.3">U7</text>
<text x="206.4" y="40.5">C48 C13</text>
<text x="96.7" y="43.6">PCM5100APWR</text>
<text x="155.2" y="47.6">C8</text>
<text x="206.4" y="43.6">2.2nF2.2nF</text>
<text x="59.6" y="52.7">470</text>
<text x="59.6" y="49.6">R9</text>
<text x="59.6" y="53.2">R10</text>
<text x="141.1" y="52.6">10uF</text>
<text x="141.1" y="49.3">C21</text>
<text x="155.2" y="50.8">100nF</text>
<text x="186.6" y="51.2">R4</text>
<text x="390.3" y="51">R2</text>
<text x="59.6" y="56.3">470</text>
<text x="59.6" y="59.8">470</text>
<text x="59.6" y="56.7">R11</text>
<text x="186.6" y="58.3">R1</text>
<text x="186.6" y="54.5">470</text>
<text x="301.6" y="54.6">IO36</text>
<text x="378.3" y="58.1">100</text>
<text x="378.3" y="54.6">100</text>
<text x="59.6" y="63.3">470</text>
<text x="59.6" y="60.2">R12</text>
<text x="186.6" y="61.6">470</text>
<text x="301.6" y="61.7">IO34</text>
<text x="362.5" y="61.6">IO21</text>
<text x="390.3" y="61.6">R3</text>
<text x="141.1" y="70.2">2.2uF</text>
<text x="141.1" y="67">C102</text>
<text x="132.3" y="77.5">C9</text>
<text x="237.8" y="76.7">CN1</text>
<text x="301.6" y="72.2">IO33</text>
<text x="45.9" y="82.8">C3</text>
<text x="60" y="81.1">C5</text>
<text x="132.3" y="80.7">2.2uF</text>
<text x="141.1" y="82.6">10uF</text>
<text x="141.1" y="79.3">C12</text>
<text x="155.2" y="81.1">C7</text>
<text x="237.8" y="79.8">PJ-328A0-B</text>
<text x="301.6" y="82.8">IO27</text>
<text x="45.9" y="86.1">10uF</text>
<text x="60" y="84.3">100nF</text>
<text x="155.2" y="84.3">100nF</text>
<text x="45.9" y="93.4">C4</text>
<text x="60" y="95.2">C6</text>
<text x="362.5" y="93.4">IO2</text>
<text x="45.9" y="96.7">10uF</text>
<text x="60" y="98.4">100nF</text>
<text x="261.6" y="100.4">C16</text>
<text x="269.5" y="96.9">C17</text>
<text x="280.5" y="101.9">100uF</text>
<text x="280.5" y="98.7">C18</text>
<text x="301.6" y="96.9">IO13</text>
<text x="259.9" y="102.2">100nF</text>
<text x="269.6" y="102.2">10uF</text>
<text x="333" y="113.2">U1</text>
<text x="333" y="116.5">ESP32-WROVER-IE(8MB)</text>
<text x="120.5" y="130.4">100k</text>
<text x="120.5" y="127.2">R13</text>
<text x="121.4" y="130.8">R8</text>
<text x="121.4" y="133.9">10</text>
<text x="189.4" y="143.8">SJ2</text>
<text x="164.5" y="144.8">100nF</text>
<text x="164.5" y="148.1">C55</text>
<text x="189.4" y="146.9">PBTL</text>
<text x="215.1" y="149.9">L1</text>
<text x="228" y="149.8">C33 C45</text>
<text x="70.4" y="153.4">INPL 1uF 1uF</text>
<text x="70.4" y="150.3">SJ13 C1 C34</text>
<text x="166.3" y="151.9">100nF</text>
<text x="166.3" y="155.1">C51</text>
<text x="202.5" y="153.4">HI1812V101R-10</text>
<text x="228.2" y="153.4">1nF 1nF</text>
<text x="43.8" y="160.7">R25</text>
<text x="184" y="161.9">100nF</text>
<text x="184" y="158.7">C44</text>
<text x="196.4" y="158.9">C42</text>
<text x="43.8" y="163.9">22k</text>
<text x="196.4" y="162.2">100nF</text>
<text x="43.8" y="173.1">R14</text>
<text x="215.1" y="171.1">L2</text>
<text x="237.4" y="171.8">DB126V-5.0-2P</text>
<text x="43.8" y="176.2">22k</text>
<text x="202.5" y="174.7">HI1812V101R-10</text>
<text x="215.1" y="178.2">L8</text>
<text x="237.4" y="174.9">U11</text>
<text x="77.4" y="185.7">INPR</text>
<text x="77.4" y="182.6">SJ14</text>
<text x="164.5" y="183.6">100nF</text>
<text x="176.9" y="183.6">100nF</text>
<text x="164.5" y="186.9">C46</text>
<text x="176.9" y="186.9">C43</text>
<text x="237.4" y="189.5">DB126V-5.0-2P</text>
<text x="57.9" y="196.1">R26</text>
<text x="140.5" y="196.1">SJ8</text>
<text x="185.8" y="195.7">100nF</text>
<text x="185.8" y="192.4">C47</text>
<text x="202.5" y="192.3">HI1812V101R-10</text>
<text x="215.1" y="195.8">L7</text>
<text x="222.8" y="195.7">C2 C49</text>
<text x="237.4" y="192.6">U10</text>
<text x="57.9" y="199.2">20k</text>
<text x="57.9" y="203.2">R27</text>
<text x="85.2" y="202.7">100k</text>
<text x="85.2" y="199.6">R28</text>
<text x="140.5" y="199.2">PBTL</text>
<text x="189.4" y="202.3">PBTL</text>
<text x="198.2" y="201.2">C54</text>
<text x="222.8" y="198.8">1nF1nF</text>
<text x="57.9" y="206.3">20k</text>
<text x="81.6" y="208">C59 C50 C53 R34C60 U9</text>
<text x="140.5" y="209.8">PBTL</text>
<text x="140.5" y="206.7">SJ9</text>
<text x="189.4" y="205.4">SJ1</text>
<text x="198.2" y="204.5">100nF</text>
<text x="81.8" y="211.6">1uF 1uF 1uF 10</text>
<text x="108.3" y="211.6">1uF TPA3110D2PWPR</text>
<text x="21.8" y="238.1">100nF</text>
<text x="21.8" y="234.9">C70</text>
<text x="47.6" y="237.7">22uF</text>
<text x="47.6" y="234.5">C71</text>
<text x="58.2" y="237.7">470uF</text>
<text x="58.4" y="234.4">C69</text>
<text x="71.2" y="239.8">100nF</text>
<text x="71.2" y="236.6">C62</text>
<text x="86.4" y="237.7">22uF</text>
<text x="86.4" y="234.5">C61</text>
<text x="21.8" y="255.8">100nF</text>
<text x="47.6" y="256.2">22uF</text>
<text x="58.2" y="256.2">470uF</text>
<text x="72.9" y="255.6">100nF</text>
<text x="86.4" y="256.2">22uF</text>
<text x="98.8" y="256.2">470uF</text>
<text x="21.8" y="259">C68</text>
<text x="47.6" y="259.4">C67</text>
<text x="58.2" y="259.4">C66</text>
<text x="72.9" y="258.8">C64</text>
<text x="86.4" y="259.4">C63</text>
<text x="98.8" y="259.4">C56</text>
</g>
<g font-size="3.2" fill="#00f">
<text x="334.8" y="39.3" transform="rotate(-90 334.8 39.3)">39</text>
<text x="80.5" y="47.8">11</text>
<text x="113.1" y="47.8">10</text>
<text x="315.3" y="46">2</text>
<text x="318.8" y="47.8">3V3</text>
<text x="336.2" y="47.3" transform="rotate(-90 336.2 47.3)">GND</text>
<text x="343.6" y="47.8">IO23</text>
<text x="353" y="46">37</text>
<text x="80.5" y="51.3">12</text>
<text x="86" y="49.6">FLT</text>
<text x="86" y="53.1">SCK</text>
<text x="102.5" y="49.6">DEMP</text>
<text x="315.3" y="49.6">3</text>
<text x="318.8" y="51.3">EN</text>
<text x="343.6" y="51.3">IO22</text>
<text x="353" y="49.6">36</text>
<text x="353" y="53.1">35</text>
<text x="80.5" y="54.9">13</text>
<text x="80.5" y="58.4">14</text>
<text x="86" y="56.6">BCK</text>
<text x="113.1" y="58.4">7</text>
<text x="315.3" y="56.6">5</text>
<text x="318.8" y="58.4">SENSOR_VN</text>
<text x="342.6" y="58.4">RXD0</text>
<text x="342.9" y="54.9">TXD0</text>
<text x="353" y="56.6">34</text>
<text x="80.5" y="61.9">15</text>
<text x="80.5" y="65.4">16</text>
<text x="86" y="60.1">DIN</text>
<text x="86" y="63.7">LRCK</text>
<text x="102.6" y="60.1">OUTR</text>
<text x="103" y="63.7">OUTL</text>
<text x="113.1" y="65.4">5</text>
<text x="113.1" y="61.9">6</text>
<text x="315.3" y="63.7">7</text>
<text x="315.3" y="60.1">6</text>
<text x="318.8" y="65.4">IO35</text>
<text x="318.8" y="61.9">IO34</text>
<text x="343.6" y="61.9">IO21</text>
<text x="346.9" y="65.4">NC</text>
<text x="353" y="60.1">33</text>
<text x="353" y="63.7">32</text>
<text x="80.5" y="69">17</text>
<text x="86" y="67.2">FMT</text>
<text x="86" y="70.7">XSMT</text>
<text x="102.6" y="67.2">VNEG</text>
<text x="102.6" y="70.7">CAPM</text>
<text x="113.1" y="69">4</text>
<text x="221.9" y="71.1" transform="rotate(-90 221.9 71.1)">1</text>
<text x="225.4" y="71.1" transform="rotate(-90 225.4 71.1)">3</text>
<text x="229" y="71.1" transform="rotate(-90 229 71.1)">11</text>
<text x="232.5" y="71.1" transform="rotate(-90 232.5 71.1)">10</text>
<text x="236" y="71.1" transform="rotate(-90 236 71.1)">2</text>
<text x="315.3" y="70.7">9</text>
<text x="315.3" y="67.2">8</text>
<text x="318.8" y="69">IO32</text>
<text x="343.6" y="69">IO19</text>
<text x="353" y="67.2">31</text>
<text x="353" y="70.7">30</text>
<text x="80.5" y="72.5">18</text>
<text x="86" y="74.3">LDOO</text>
<text x="103.4" y="77.8">CAPP</text>
<text x="113.1" y="76">2</text>
<text x="313.3" y="77.8">11</text>
<text x="313.3" y="74.3">10</text>
<text x="318.8" y="76">IO25</text>
<text x="318.8" y="72.5">IO33</text>
<text x="343.6" y="72.5">IO18</text>
<text x="345.6" y="76">IO5</text>
<text x="353" y="74.3">29</text>
<text x="353" y="77.8">28</text>
<text x="313.3" y="81.3">12</text>
<text x="318.8" y="83.1">IO27</text>
<text x="318.8" y="79.6">IO26</text>
<text x="346.9" y="79.6">NC</text>
<text x="346.9" y="83.1">NC</text>
<text x="353" y="81.3">27</text>
<text x="313.3" y="88.4">14</text>
<text x="313.3" y="84.8">13</text>
<text x="318.8" y="86.6">IO14</text>
<text x="345.6" y="86.6">IO4</text>
<text x="353" y="84.8">26</text>
<text x="353" y="88.4">25</text>
<text x="313.3" y="95.4">16</text>
<text x="318.8" y="90.1">IO12</text>
<text x="345.6" y="90.1">IO0</text>
<text x="345.6" y="93.7">IO2</text>
<text x="353" y="91.9">24</text>
<text x="353" y="95.4">23</text>
<text x="313.3" y="99">17</text>
<text x="318.8" y="100.7">NC</text>
<text x="318.8" y="97.2">IO13</text>
<text x="343.6" y="97.2">IO15</text>
<text x="346.9" y="100.7">NC</text>
<text x="353" y="99">22</text>
<text x="313.3" y="106">19</text>
<text x="313.3" y="102.5">18</text>
<text x="318.8" y="107.8">NC</text>
<text x="318.8" y="104.2">NC</text>
<text x="346.9" y="104.2">NC</text>
<text x="346.9" y="107.8">NC</text>
<text x="353" y="102.5">21</text>
<text x="353" y="106">20</text>
<text x="105.4" y="148.3">1</text>
<text x="134.1" y="146.6">EP</text>
<text x="139.5" y="144.8">29</text>
<text x="105.4" y="151.9">2</text>
<text x="105.4" y="155.4">3</text>
<text x="108.9" y="150.1">SD#</text>
<text x="108.9" y="153.6">FAULT#</text>
<text x="139.5" y="155.4">26</text>
<text x="105.4" y="158.9">4</text>
<text x="108.9" y="157.2">LINP</text>
<text x="108.9" y="160.7">LINN</text>
<text x="127.6" y="160.7">OUTPL</text>
<text x="130" y="157.2">BSPL</text>
<text x="139.5" y="158.9">25</text>
<text x="235.9" y="160.7">2</text>
<text x="105.4" y="162.5">5</text>
<text x="105.4" y="166">6</text>
<text x="108.9" y="164.2">GAIN0</text>
<text x="108.9" y="167.7">GAIN1</text>
<text x="127.1" y="167.7">OUTNL</text>
<text x="139.5" y="166">23</text>
<text x="235.9" y="164.2">1</text>
<text x="239.4" y="166">1</text>
<text x="239.4" y="162.5">2</text>
<text x="129.6" y="171.3">BSNL</text>
<text x="139.5" y="173">21</text>
<text x="139.5" y="169.5">22</text>
<text x="126.7" y="178.3">OUTNR</text>
<text x="129.1" y="174.8">BSNR</text>
<text x="139.5" y="176.6">20</text>
<text x="235.9" y="178.3">2</text>
<text x="103.4" y="180.1">10</text>
<text x="103.4" y="183.6">11</text>
<text x="108.9" y="181.9">PLIMIT</text>
<text x="108.9" y="185.4">RINN</text>
<text x="127.1" y="185.4">OUTPR</text>
<text x="139.5" y="183.6">18</text>
<text x="235.9" y="181.9">1</text>
<text x="239.4" y="183.6">1</text>
<text x="239.4" y="180.1">2</text>
<text x="103.4" y="187.1">12</text>
<text x="103.4" y="190.7">13</text>
<text x="108.9" y="188.9">RINP</text>
<text x="129.6" y="188.9">BSPR</text>
<text x="139.5" y="187.1">17</text>
<text x="103.4" y="194.2">14</text>
<text x="108.9" y="192.4">NC</text>
<text x="108.9" y="196">PBTL</text>
</g>
<g font-size="3.2">
<text x="315.3" y="42.5">1</text>
<text x="318.8" y="44.3">GND</text>
<text x="344.2" y="44.3">GND</text>
<text x="353" y="42.5">38</text>
<text x="102.1" y="53.1">AGND</text>
<text x="113.1" y="51.3">9</text>
<text x="80.5" y="76">19</text>
<text x="86" y="77.8">DGND</text>
<text x="100.2" y="74.3">CPGND</text>
<text x="113.1" y="72.5">3</text>
<text x="313.3" y="91.9">15</text>
<text x="318.8" y="93.7">GND</text>
<text x="128.8" y="164.2">PGND</text>
<text x="139.5" y="162.5">24</text>
<text x="105.4" y="173">8</text>
<text x="108.9" y="174.8">AGND</text>
<text x="128.8" y="181.9">PGND</text>
<text x="139.5" y="180.1">19</text>
</g>
<g font-size="3.2" fill="#f00">
<text x="315.3" y="53.1">4</text>
<text x="102.4" y="56.6">AVDD</text>
<text x="113.1" y="54.9">8</text>
<text x="318.8" y="54.9">SENSOR_VP</text>
<text x="80.5" y="79.6">20</text>
<text x="86" y="81.3">DVDD</text>
<text x="100.4" y="81.3">CPVDD</text>
<text x="113.1" y="79.6">1</text>
<text x="139.5" y="148.3">28</text>
<text x="127.8" y="153.6">PVCCL</text>
<text x="127.8" y="150.1">PVCCL</text>
<text x="139.5" y="151.9">27</text>
<text x="105.4" y="169.5">7</text>
<text x="108.9" y="171.3">AVCC</text>
<text x="105.4" y="176.6">9</text>
<text x="108.9" y="178.3">GVDD</text>
<text x="139.5" y="190.7">16</text>
<text x="127.3" y="196">PVCCR</text>
<text x="127.3" y="192.4">PVCCR</text>
<text x="139.5" y="194.2">15</text>
</g>
</svg>
